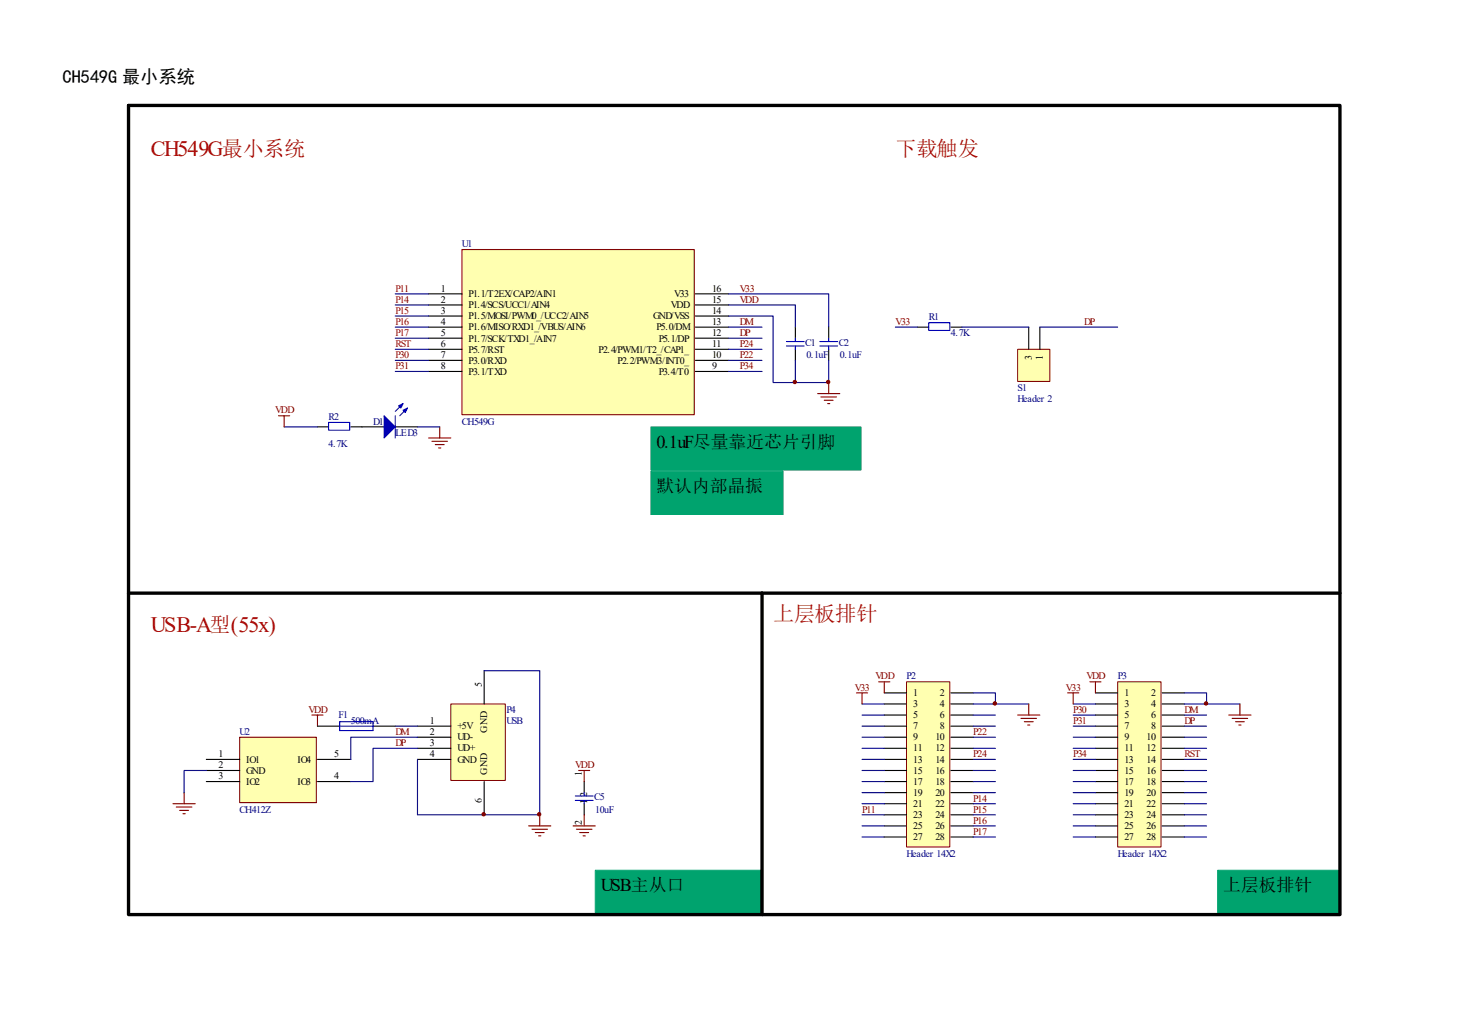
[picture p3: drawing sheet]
<svg xmlns="http://www.w3.org/2000/svg" width="297mm" height="210mm" viewBox="0 0 297 210" stroke-linecap="round" stroke-linejoin="round" font-family="sans-serif">
<path d="M93.8 50.6h47.1v33.5h-47.1z" fill-rule="evenodd" fill="#ffffb0" stroke="#800000" stroke-width=".23"/>
<g fill="none" stroke="#000" stroke-width=".23">
<path d="M87 59.6h6.8M141.2 59.6h6.7M87 64.1h6.8M87 68.6h6.8M87 66.4h6.8M87 70.9h6.8M87 75.4h6.8M87 61.9h6.8M87 73.1h6.8M141.2 64.1h6.7M141.2 68.6h6.7M141.2 66.4h6.7"/>
<path d="M141.2 70.9h6.7M141.2 75.4h6.7M141.2 61.9h6.7M141.2 73.1h6.7M161.5 66.4v2.2M161.5 70.9v2.2M168.2 66.4v2.2M168.2 70.9v2.2M64.4 86.6h2.3M71.2 86.6h6.8M80.2 86.6h4.6"/>
</g>
<path d="M159.7 69.3h3.6M159.7 70.2h3.6M161.5 68.6v.7M161.5 70.2v.7M166.4 69.3h3.6M166.4 70.2h3.6M168.2 68.6v.7M168.2 70.2v.7M66.7 85.7h4.3v1.6h-4.3zM80.2 84.4v4.5M81.8 81.9l-1.6 1.6M82.7 82.8l-1.6 1.6" fill="none" stroke="#00f" stroke-width=".23"/>
<g fill="none" stroke="#000080" stroke-width=".23">
<path d="M80.2 59.6h6.8M80.2 61.9h6.8M80.2 64.1h6.8M80.2 66.4h6.8M80.2 68.6h6.8M80.2 70.9h6.8M80.2 73.1h6.8M80.2 75.4h6.8M147.9 66.4h6.8M147.9 68.6h6.8M147.9 70.9h6.8M147.9 73.1h6.8"/>
<path d="M147.9 75.4h6.8M161.5 73.1v4.5h6.7v-4.5M57.7 86.6h6.7M84.8 86.6h4.5"/>
</g>
<path d="M166 79.9h4.5M168.2 77.6v2.3M56.6 84.4h2.2M57.7 84.4v2.2M87 88.9h4.5M87.7 89.5h3.1M88.4 90.2h1.8M89 90.9h.5M89.3 86.6v2.3M166.7 80.5h3.1M167.3 81.2h1.8M168 81.9h.5" fill="none" stroke="#800000" stroke-width=".23"/>
<g fill="#00f" stroke="#00f" stroke-width=".23">
<path d="M78 84.4l2.2 2.2-2.2 2.3z"/>
<path d="M81.8 83.2l.9-.4-.4 .9z"/>
<path d="M80.9 82.3l.9-.4-.4 .9z"/>
</g>
<g fill="#00a36e" stroke="#00a36e" stroke-width=".2">
<path d="M247.2 176.6h24.6v8.8h-24.6z" fill-rule="evenodd"/>
<path d="M132.1 95.6h26.9v8.8h-26.9z" fill-rule="evenodd"/>
</g>
<path d="M91.5 142.8h11.1v15.6h-11.1z" fill-rule="evenodd" fill="#ffffb0" stroke="#800000" stroke-width=".2"/>
<path d="M186.3 66.4h2.2M193.1 66.4h2.2M98.3 136.1v6.7M64.4 147.3h4.6M75.7 147.3h4.5M84.8 147.3h6.7M84.8 154.1h6.7M84.8 151.8h6.7M84.8 149.6h6.7M98.3 158.6v6.7M118.6 158.6v2.2M118.6 163.1v2.2" fill="none" stroke="#000" stroke-width=".23"/>
<path d="M181.8 66.4h4.5M98.3 136.1h11.3v29.2h-24.8v-11.2M80.2 147.3h4.6" fill="none" stroke="#000080" stroke-width=".23"/>
<g fill="none" stroke="#800000" stroke-width=".23">
<path d="M63.3 145.1h2.3M64.4 145.1v2.2M117.5 156.3h2.2M118.6 156.3v2.3M107.3 167.6h4.5M108 168.3h3.2M108.7 168.9h1.8M109.3 169.6h.5M109.6 165.3v2.3M116.3 167.6h4.6M117 168.3h3.2M117.7 168.9h1.8"/>
<path d="M118.4 169.6h.4M118.6 165.3v2.3"/>
</g>
<path d="M188.5 65.5h4.3v1.6h-4.3zM69 146.4h6.7v1.8h-6.7zM69 147.3h6.7M116.8 162.4h3.6M116.8 161.5h3.6M118.6 160.8v.7M118.6 162.4v.7" fill="none" stroke="#00f" stroke-width=".23"/>
<path d="M120.9 176.6h33.6v8.8h-33.6z" fill-rule="evenodd" fill="#00a36e" stroke="#00a36e" stroke-width=".2"/>
<path d="M26.1 21.4h245.9v164.2h-245.9zM26.1 120.4h245.9M154.7 120.4v65.2" fill="none" stroke="#000" stroke-width=".68"/>
<path d="M206.6 70.9h6.5v6.5h-6.5z" fill-rule="evenodd" fill="#ffffb0" stroke="#800000" stroke-width=".2"/>
<path d="M208.9 66.4v4.5M211.1 66.4v4.5" fill="none" stroke="#000" stroke-width=".23"/>
<path d="M195.3 66.4h13.6M211.1 66.4h15.8" fill="none" stroke="#000080" stroke-width=".23"/>
<path d="M184 138.4h8.8v33.5h-8.8z" fill-rule="evenodd" fill="#ffffb0" stroke="#800000" stroke-width=".2"/>
<g fill="none" stroke="#000" stroke-width=".23">
<path d="M179.5 140.6h4.5M179.5 142.8h4.5M179.5 145.1h4.5M179.5 147.3h4.5M179.5 149.6h4.5M179.5 151.8h4.5M179.5 154.1h4.5M179.5 156.3h4.5M179.5 158.6h4.5M193.1 140.6h4.5M193.1 142.8h4.5M193.1 145.1h4.5"/>
<path d="M193.1 147.3h4.5M193.1 149.6h4.5M193.1 151.8h4.5M193.1 154.1h4.5M193.1 156.3h4.5M193.1 158.6h4.5M179.5 160.8h4.5M179.5 163.1h4.5M179.5 165.3h4.5M179.5 167.6h4.5M179.5 169.8h4.5M193.1 160.8h4.5"/>
<path d="M193.1 163.1h4.5M193.1 165.3h4.5M193.1 167.6h4.5M193.1 169.8h4.5"/>
</g>
<path d="M226.9 138.4h8.8v33.5h-8.8z" fill-rule="evenodd" fill="#ffffb0" stroke="#800000" stroke-width=".2"/>
<g fill="none" stroke="#000" stroke-width=".23">
<path d="M222.4 140.6h4.5M222.4 142.8h4.5M222.4 145.1h4.5M222.4 147.3h4.5M222.4 149.6h4.5M222.4 151.8h4.5M222.4 154.1h4.5M222.4 156.3h4.5M222.4 158.6h4.5M235.9 140.6h4.5M235.9 142.8h4.5M235.9 145.1h4.5"/>
<path d="M235.9 147.3h4.5M235.9 149.6h4.5M235.9 151.8h4.5M235.9 154.1h4.5M235.9 156.3h4.5M235.9 158.6h4.5M222.4 160.8h4.5M222.4 163.1h4.5M222.4 165.3h4.5M222.4 167.6h4.5M222.4 169.8h4.5M235.9 160.8h4.5"/>
<path d="M235.9 163.1h4.5M235.9 165.3h4.5M235.9 167.6h4.5M235.9 169.8h4.5"/>
</g>
<g fill="none" stroke="#000080" stroke-width=".23">
<path d="M175 145.1h4.5M175 147.3h4.5M175 149.6h4.5M175 151.8h4.5M175 154.1h4.5M175 156.3h4.5M175 158.6h4.5M175 142.8h4.5M197.6 140.6h4.5v2.2h-4.5M197.6 145.1h4.5M197.6 147.3h4.5M197.6 149.6h4.5"/>
<path d="M197.6 151.8h4.5M197.6 154.1h4.5M197.6 156.3h4.5M197.6 158.6h4.5M202.1 142.8h6.8M217.9 145.1h4.5M217.9 147.3h4.5M217.9 149.6h4.5M217.9 151.8h4.5M217.9 154.1h4.5M217.9 156.3h4.5M217.9 158.6h4.5"/>
<path d="M217.9 142.8h4.5M240.4 140.6h4.6v2.2h-4.6M240.4 145.1h4.6M240.4 147.3h4.6M240.4 149.6h4.6M240.4 151.8h4.6M240.4 154.1h4.6M240.4 156.3h4.6M240.4 158.6h4.6M245 142.8h6.7M175 160.8h4.5M175 163.1h4.5"/>
<path d="M175 165.3h4.5M175 167.6h4.5M175 169.8h4.5M197.6 160.8h4.5M197.6 163.1h4.5M197.6 165.3h4.5M197.6 167.6h4.5M197.6 169.8h4.5M217.9 160.8h4.5M217.9 163.1h4.5M217.9 165.3h4.5M217.9 167.6h4.5"/>
<path d="M217.9 169.8h4.5M240.4 160.8h4.6M240.4 163.1h4.6M240.4 165.3h4.6M240.4 167.6h4.6M240.4 169.8h4.6"/>
</g>
<g fill="none" stroke="#800000" stroke-width=".23">
<path d="M178.4 138.4h2.2M179.5 138.4v2.2M221.3 138.4h2.2M222.4 138.4v2.2M173.9 140.6h2.2M175 140.6v2.2M206.6 145.1h4.5M207.3 145.8h3.1M207.9 146.4h1.9M208.6 147.1h.5M208.9 142.8v2.3M216.7 140.6h2.3"/>
<path d="M217.9 140.6v2.2M249.5 145.1h4.5M250.1 145.8h3.2M250.8 146.4h1.8M251.5 147.1h.4M251.7 142.8v2.3"/>
</g>
<path d="M48.7 149.6h15.5v13.3h-15.5z" fill-rule="evenodd" fill="#ffffb0" stroke="#800000" stroke-width=".23"/>
<path d="M41.9 154.1h6.8M41.9 156.3h6.8M41.9 158.6h6.8M64.4 154.1h6.8M64.4 158.6h6.8" fill="none" stroke="#000" stroke-width=".23"/>
<path d="M35.1 163.1h4.5M35.8 163.8h3.2M36.5 164.4h1.8M37.1 165.1h.5M37.4 160.8v2.3" fill="none" stroke="#800000" stroke-width=".23"/>
<path d="M147.9 59.6h20.3v6.8M147.9 61.9h13.6v4.5M147.9 64.1h9.1v13.5h4.5M41.9 156.3h-4.5v4.5M84.8 149.6h-13.6v4.5M84.8 151.8h-9.1v6.8h-4.5" fill="none" stroke="#000080" stroke-width=".23"/>
<path d="M132.1 86.6h42.7v8.8h-42.7z" fill-rule="evenodd" fill="#00a36e" stroke="#00a36e" stroke-width=".2"/>
<g fill="#800000" stroke="#800000" stroke-width=".2">
<circle cx="98.2" cy="165.2" r=".34"/>
<circle cx="109.5" cy="165.2" r=".34"/>
<circle cx="161.4" cy="77.5" r=".34"/>
<circle cx="168.1" cy="77.5" r=".34"/>
<circle cx="202" cy="142.7" r=".34"/>
<circle cx="244.8" cy="142.7" r=".34"/>
</g>
<g font-size="4.5" fill="#bf0000">
<text x="30.6" y="31.6">CH549G最小系统</text>
<text x="30.6" y="128.3">USB-A型(55x)</text>
</g>
<g font-size="4.3" fill="#bf0000">
<text x="181.8" y="31.6">下载触发</text>
<text x="157" y="126">上层板排针</text>
</g>
<g font-size="3.7">
<text x="12.7" y="16.8">CH549G 最小系统</text>
<text x="133.3" y="90.9">0.1uF尽量靠近芯片引脚</text>
<text x="122" y="180.9">USB主从口</text>
</g>
<g font-size="3.6">
<text x="133.3" y="99.9">默认内部晶振</text>
<text x="248.3" y="180.9">上层板排针</text>
</g>
<g font-size="2" fill="#000080">
<text x="93.8" y="50.2">U1</text>
<text x="188.6" y="65">R1</text>
<text x="163.5" y="70.2">C1</text>
<text x="170.3" y="70.2">C2</text>
<text x="193" y="68.2">4.7K</text>
<text x="163.7" y="72.6">0.1uF</text>
<text x="170.5" y="72.6">0.1uF</text>
<text x="206.6" y="79.4">S1</text>
<text x="206.6" y="81.7">Header 2</text>
<text x="66.7" y="85.3">R2</text>
<text x="75.7" y="86.1">D1</text>
<text x="80.3" y="88.4">LED3</text>
<text x="93.8" y="86.1">CH549G</text>
<text x="66.7" y="90.6">4.7K</text>
<text x="184" y="137.9">P2</text>
<text x="226.9" y="137.9">P3</text>
<text x="48.6" y="149.1">U2</text>
<text x="68.7" y="145.8">F1</text>
<text x="71.2" y="146.9">500mA</text>
<text x="102.8" y="144.7">P4</text>
<text x="102.8" y="146.9">USB</text>
<text x="48.6" y="164.9">CH412Z</text>
<text x="120.6" y="162.4">C5</text>
<text x="120.9" y="164.9">10uF</text>
<text x="184" y="173.9">Header 14X2</text>
<text x="226.9" y="173.9">Header 14X2</text>
</g>
<g font-size="2" fill="#800000">
<text x="80.3" y="59.2">P11</text>
<text x="150.2" y="59.2">V33</text>
<text x="80.3" y="61.4">P14</text>
<text x="80.3" y="63.7">P15</text>
<text x="80.3" y="65.9">P16</text>
<text x="150.2" y="65.9">DM</text>
<text x="150.2" y="61.4">VDD</text>
<text x="181.8" y="65.9">V33</text>
<text x="220.1" y="65.9">DP</text>
<text x="80.3" y="68.2">P17</text>
<text x="80.3" y="70.4">RST</text>
<text x="150.2" y="70.4">P24</text>
<text x="150.2" y="68.2">DP</text>
<text x="80.3" y="72.6">P30</text>
<text x="80.3" y="74.9">P31</text>
<text x="150.2" y="72.6">P22</text>
<text x="150.2" y="74.9">P34</text>
<text x="55.9" y="83.9">VDD</text>
<text x="177.7" y="137.9">VDD</text>
<text x="220.6" y="137.9">VDD</text>
<text x="173.5" y="140.1">V33</text>
<text x="216.4" y="140.1">V33</text>
<text x="62.7" y="144.7">VDD</text>
<text x="80.3" y="149.1">DM</text>
<text x="197.6" y="149.1">P22</text>
<text x="217.9" y="144.7">P30</text>
<text x="217.9" y="146.9">P31</text>
<text x="240.5" y="144.7">DM</text>
<text x="240.5" y="146.9">DP</text>
<text x="80.3" y="151.4">DP</text>
<text x="116.8" y="155.9">VDD</text>
<text x="197.6" y="153.6">P24</text>
<text x="217.9" y="153.6">P34</text>
<text x="240.5" y="153.6">RST</text>
<text x="175" y="164.9">P11</text>
<text x="197.6" y="162.6">P14</text>
<text x="197.6" y="164.9">P15</text>
<text x="197.6" y="167.1">P16</text>
<text x="197.6" y="169.4">P17</text>
</g>
<g font-size="2">
<text x="89.5" y="59.2">1</text>
<text x="144.6" y="59.2">16</text>
<text x="89.5" y="63.7">3</text>
<text x="89.5" y="65.9">4</text>
<text x="89.5" y="61.4">2</text>
<text x="95.1" y="64.8">P1.5/MOSI/PWM0_/UCC2/AIN5</text>
<text x="95.1" y="60.3">P1.1/T2EX/CAP2/AIN1</text>
<text x="95.1" y="62.5">P1.4/SCS/UCC1/AIN4</text>
<text x="132.6" y="64.8">GND/VSS</text>
<text x="136.2" y="62.5">VDD</text>
<text x="136.9" y="60.3">V33</text>
<text x="144.6" y="63.7">14</text>
<text x="144.6" y="65.9">13</text>
<text x="144.6" y="61.4">15</text>
<text x="89.5" y="68.2">5</text>
<text x="89.5" y="70.4">6</text>
<text x="95.1" y="67.1">P1.6/MISO/RXD1_/VBUS/AIN6</text>
<text x="95.1" y="69.3">P1.7/SCK/TXD1_/AIN7</text>
<text x="95.1" y="71.5">P5.7/RST</text>
<text x="121.5" y="71.5">P2.4/PWM1/T2_/CAP1_</text>
<text x="133.3" y="67.1">P5.0/DM</text>
<text x="133.7" y="69.3">P5.1/DP</text>
<text x="144.6" y="68.2">12</text>
<text x="144.6" y="70.4">11</text>
<text x="89.5" y="72.6">7</text>
<text x="89.5" y="74.9">8</text>
<text x="95.1" y="73.8">P3.0/RXD</text>
<text x="95.1" y="76">P3.1/TXD</text>
<text x="125.3" y="73.8">P2.2/PWM3/INT0_</text>
<text x="133.7" y="76">P3.4/T0</text>
<text x="144.6" y="74.9">9</text>
<text x="144.6" y="72.6">10</text>
<text x="209.5" y="73.1" transform="rotate(-90 209.5 73.1)">3</text>
<text x="211.7" y="73.1" transform="rotate(-90 211.7 73.1)">1</text>
<text x="97.8" y="139.5" transform="rotate(-90 97.8 139.5)">5</text>
<text x="185.4" y="141.3">1</text>
<text x="185.4" y="143.5">3</text>
<text x="190.8" y="141.3">2</text>
<text x="190.8" y="143.5">4</text>
<text x="228.3" y="141.3">1</text>
<text x="228.3" y="143.5">3</text>
<text x="233.7" y="141.3">2</text>
<text x="233.7" y="143.5">4</text>
<text x="87.2" y="146.9">1</text>
<text x="87.2" y="149.1">2</text>
<text x="92.9" y="148">+5V</text>
<text x="98.9" y="148.7" transform="rotate(-90 98.9 148.7)">GND</text>
<text x="185.4" y="145.8">5</text>
<text x="185.4" y="148">7</text>
<text x="190.8" y="145.8">6</text>
<text x="190.8" y="148">8</text>
<text x="228.3" y="145.8">5</text>
<text x="228.3" y="148">7</text>
<text x="233.7" y="145.8">6</text>
<text x="233.7" y="148">8</text>
<text x="44.4" y="153.6">1</text>
<text x="44.4" y="155.9">2</text>
<text x="50" y="154.8">IO1</text>
<text x="60.4" y="154.8">IO4</text>
<text x="67.8" y="153.6">5</text>
<text x="87.2" y="153.6">4</text>
<text x="87.2" y="151.4">3</text>
<text x="92.9" y="154.8">GND</text>
<text x="92.9" y="152.5">UD+</text>
<text x="92.9" y="150.2">UD-</text>
<text x="185.4" y="150.2">9</text>
<text x="185.4" y="152.5">11</text>
<text x="185.4" y="154.8">13</text>
<text x="189.9" y="150.2">10</text>
<text x="189.9" y="152.5">12</text>
<text x="189.9" y="154.8">14</text>
<text x="228.3" y="150.2">9</text>
<text x="228.3" y="152.5">11</text>
<text x="228.3" y="154.8">13</text>
<text x="232.8" y="150.2">10</text>
<text x="232.8" y="152.5">12</text>
<text x="232.8" y="154.8">14</text>
<text x="44.4" y="158.1">3</text>
<text x="50" y="157">GND</text>
<text x="50" y="159.3">IO2</text>
<text x="60.4" y="159.3">IO3</text>
<text x="67.8" y="158.1">4</text>
<text x="98.9" y="157.2" transform="rotate(-90 98.9 157.2)">GND</text>
<text x="118.1" y="157.5" transform="rotate(-90 118.1 157.5)">1</text>
<text x="119.2" y="161.8" transform="rotate(-90 119.2 161.8)">2</text>
<text x="185.4" y="157">15</text>
<text x="185.4" y="159.3">17</text>
<text x="185.4" y="161.5">19</text>
<text x="189.9" y="157">16</text>
<text x="189.9" y="159.3">18</text>
<text x="189.9" y="161.5">20</text>
<text x="228.3" y="157">15</text>
<text x="228.3" y="159.3">17</text>
<text x="228.3" y="161.5">19</text>
<text x="232.8" y="157">16</text>
<text x="232.8" y="159.3">18</text>
<text x="232.8" y="161.5">20</text>
<text x="97.8" y="162.9" transform="rotate(-90 97.8 162.9)">6</text>
<text x="118.1" y="167.3" transform="rotate(-90 118.1 167.3)">2</text>
<text x="119.2" y="163.1" transform="rotate(-90 119.2 163.1)">1</text>
<text x="185.4" y="163.7">21</text>
<text x="185.4" y="166">23</text>
<text x="189.9" y="163.7">22</text>
<text x="189.9" y="166">24</text>
<text x="228.3" y="163.7">21</text>
<text x="228.3" y="166">23</text>
<text x="232.8" y="163.7">22</text>
<text x="232.8" y="166">24</text>
<text x="185.4" y="168.2">25</text>
<text x="185.4" y="170.5">27</text>
<text x="189.9" y="168.2">26</text>
<text x="189.9" y="170.5">28</text>
<text x="228.3" y="168.2">25</text>
<text x="228.3" y="170.5">27</text>
<text x="232.8" y="168.2">26</text>
<text x="232.8" y="170.5">28</text>
</g>
</svg>
